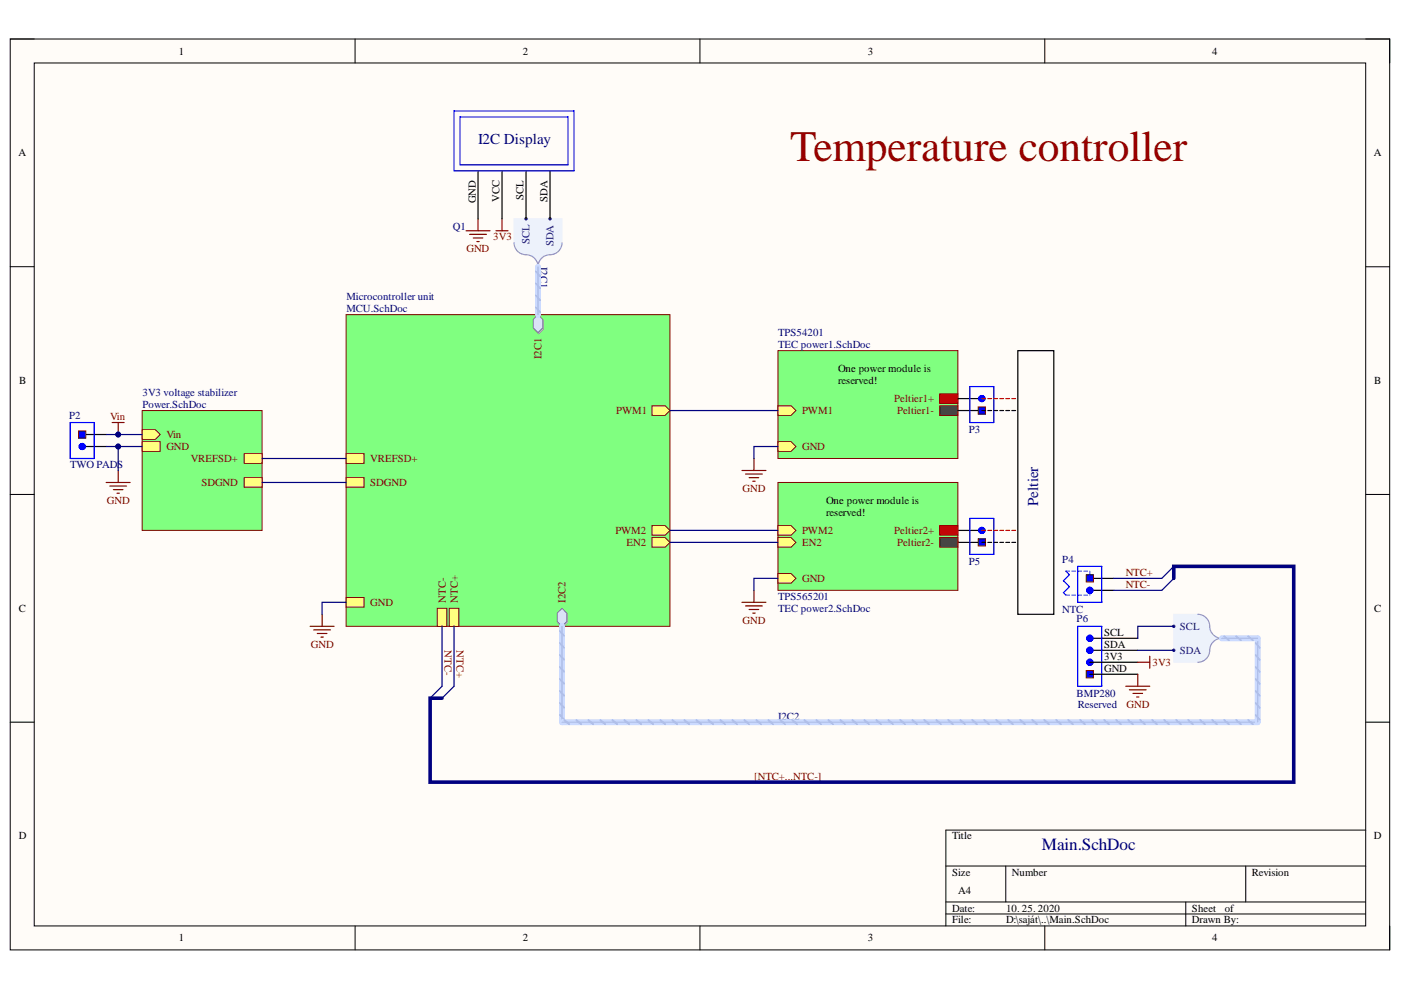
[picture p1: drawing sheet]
<svg xmlns="http://www.w3.org/2000/svg" width="297mm" height="210mm" viewBox="0 0 297 210" stroke-linecap="round" stroke-linejoin="round" font-family="sans-serif">
<path d="M2.2 8.3h292.4v193.1h-292.4z" fill-rule="evenodd" fill="#fffcf8"/>
<path d="M2.2 8.3h292.4v193.1h-292.4z" fill="none" stroke="#000" stroke-width=".21"/>
<path d="M7.3 13.4h282.3v182.9h-282.3z" fill-rule="evenodd" fill="#fffcf8"/>
<g fill="none" stroke="#000" stroke-width=".21">
<path d="M2.2 8.3h5.1M7.3 13.4h282.3v182.9h-282.3zM75.3 8.3v5M148.4 8.3v5M221.5 8.3v5.1M289.6 8.3h5v5.1M2.2 56.6h5.1M289.6 56.6h5M2.2 104.8h5.1M289.6 104.8h5M2.2 153.1h5.1M289.6 153.1h5"/>
<path d="M289.6 176h-89.1v20.3M75.3 196.3v5.1M148.4 196.3v5.1M200.5 183.6h89.1M200.5 191.2h89.1M200.5 193.8h89.1M213.3 183.6v7.6M221.5 196.3v5.1M251.4 191.2v5.1M264.1 183.6v7.6M294.6 196.3v5.1"/>
</g>
<path d="M30.1 87h25.5v25.5h-25.5z" fill-rule="evenodd" fill="#80ff80"/>
<path d="M30.1 87h25.5v25.5h-25.5z" fill="none" stroke="#800000" stroke-width=".21"/>
<path d="M30.1 91.1h2.8l1.1 1-1.1 1h-2.8z" fill-rule="evenodd" fill="#ffff80"/>
<path d="M30.1 91.1h2.8l1.1 1-1.1 1h-2.8z" fill="none" stroke="#800000" stroke-width=".21"/>
<path d="M51.8 96.2h3.8v2h-3.8z" fill-rule="evenodd" fill="#ffff80"/>
<path d="M51.8 96.2h3.8v2h-3.8z" fill="none" stroke="#800000" stroke-width=".21"/>
<path d="M51.8 101.3h3.8v2h-3.8z" fill-rule="evenodd" fill="#ffff80"/>
<path d="M51.8 101.3h3.8v2h-3.8z" fill="none" stroke="#800000" stroke-width=".21"/>
<path d="M30.1 93.7h3.9v2h-3.9z" fill-rule="evenodd" fill="#ffff80"/>
<path d="M30.1 93.7h3.9v2h-3.9z" fill="none" stroke="#800000" stroke-width=".21"/>
<path d="M73.4 66.7h68.6v66.1h-68.6z" fill-rule="evenodd" fill="#80ff80"/>
<path d="M73.4 66.7h68.6v66.1h-68.6z" fill="none" stroke="#800000" stroke-width=".21"/>
<path d="M113.2 68l1-1 1 1v1.8l-1 1-1-1z" fill-rule="evenodd" fill="#bac0ca"/>
<path d="M113.2 68l1-1 1 1v1.8l-1 1-1-1z" fill="none" stroke="#a6acb6" stroke-width=".21"/>
<path d="M113.1 67.7l1-1 1 1v1.8l-1 1-1-1z" fill-rule="evenodd" fill="#d5e4ff"/>
<path d="M113.1 67.7l1-1 1 1v1.8l-1 1-1-1z" fill="none" stroke="#71809b" stroke-width=".21"/>
<path d="M138.2 86h2.8l1 1-1 1.1h-2.8z" fill-rule="evenodd" fill="#ffff80"/>
<path d="M138.2 86h2.8l1 1-1 1.1h-2.8z" fill="none" stroke="#800000" stroke-width=".21"/>
<path d="M138.2 111.4h2.8l1 1.1-1 1h-2.8z" fill-rule="evenodd" fill="#ffff80"/>
<path d="M138.2 111.4h2.8l1 1.1-1 1h-2.8z" fill="none" stroke="#800000" stroke-width=".21"/>
<path d="M138.2 114h2.8l1 1-1 1h-2.8z" fill-rule="evenodd" fill="#ffff80"/>
<path d="M138.2 114h2.8l1 1-1 1h-2.8z" fill="none" stroke="#800000" stroke-width=".21"/>
<path d="M95.3 129h2v3.8h-2z" fill-rule="evenodd" fill="#ffff80"/>
<path d="M95.3 129h2v3.8h-2z" fill="none" stroke="#800000" stroke-width=".21"/>
<path d="M92.7 129h2v3.8h-2z" fill-rule="evenodd" fill="#ffff80"/>
<path d="M92.7 129h2v3.8h-2z" fill="none" stroke="#800000" stroke-width=".21"/>
<path d="M118.3 130.2l1-1 1 1v1.8l-1 1-1-1z" fill-rule="evenodd" fill="#bac0ca"/>
<path d="M118.3 130.2l1-1 1 1v1.8l-1 1-1-1z" fill="none" stroke="#a6acb6" stroke-width=".21"/>
<path d="M118.1 130l1.1-1 1 1v1.8l-1 1-1.1-1z" fill-rule="evenodd" fill="#d5e4ff"/>
<path d="M118.1 130l1.1-1 1 1v1.8l-1 1-1.1-1z" fill="none" stroke="#71809b" stroke-width=".21"/>
<path d="M73.4 101.3h3.8v2h-3.8z" fill-rule="evenodd" fill="#ffff80"/>
<path d="M73.4 101.3h3.8v2h-3.8z" fill="none" stroke="#800000" stroke-width=".21"/>
<path d="M73.4 96.2h3.8v2h-3.8z" fill-rule="evenodd" fill="#ffff80"/>
<path d="M73.4 96.2h3.8v2h-3.8z" fill="none" stroke="#800000" stroke-width=".21"/>
<path d="M73.4 126.7h3.8v2h-3.8z" fill-rule="evenodd" fill="#ffff80"/>
<path d="M73.4 126.7h3.8v2h-3.8z" fill="none" stroke="#800000" stroke-width=".21"/>
<path d="M164.9 74.3h38.2v22.9h-38.2z" fill-rule="evenodd" fill="#80ff80"/>
<path d="M164.9 74.3h38.2v22.9h-38.2z" fill="none" stroke="#800000" stroke-width=".21"/>
<path d="M164.9 86h2.8l1 1-1 1.1h-2.8z" fill-rule="evenodd" fill="#ffff80"/>
<path d="M164.9 86h2.8l1 1-1 1.1h-2.8z" fill="none" stroke="#800000" stroke-width=".21"/>
<path d="M199.3 83.5h3.8v2h-3.8z" fill-rule="evenodd" fill="#f00"/>
<path d="M199.3 83.5h3.8v2h-3.8z" fill="none" stroke="#800000" stroke-width=".21"/>
<path d="M199.3 86h3.8v2.1h-3.8z" fill-rule="evenodd" fill="#434343"/>
<path d="M199.3 86h3.8v2.1h-3.8z" fill="none" stroke="#800000" stroke-width=".21"/>
<path d="M164.9 93.7h2.8l1 1-1 1h-2.8z" fill-rule="evenodd" fill="#ffff80"/>
<path d="M164.9 93.7h2.8l1 1-1 1h-2.8z" fill="none" stroke="#800000" stroke-width=".21"/>
<path d="M215.8 74.3h7.6v55.9h-7.6zM203.1 112.5h5.1M203.1 115h5.1" fill="none" stroke="#000" stroke-width=".25"/>
<path d="M205.6 109.9h5.1v7.6h-5.1z" fill="none" stroke="#00f" stroke-width=".25"/>
<circle cx="208.2" cy="112.5" r=".38" fill="none" stroke="#00f" stroke-width=".76"/>
<path d="M207.4 114.2h1.5v1.6h-1.5z" fill-rule="evenodd" fill="#00f"/>
<path d="M207.4 114.2h1.5v1.6h-1.5z" fill="none" stroke="#800000" stroke-width=".21"/>
<path d="M203.1 84.5h5.1M203.1 87h5.1" fill="none" stroke="#000" stroke-width=".25"/>
<path d="M205.6 82h5.1v7.6h-5.1z" fill="none" stroke="#00f" stroke-width=".25"/>
<circle cx="208.2" cy="84.5" r=".38" fill="none" stroke="#00f" stroke-width=".76"/>
<path d="M207.4 86.3h1.5v1.5h-1.5z" fill-rule="evenodd" fill="#00f"/>
<path d="M207.4 86.3h1.5v1.5h-1.5z" fill="none" stroke="#800000" stroke-width=".21"/>
<path d="M208.2 84.5h.8M209.4 84.5h.8M210.7 84.5h.8M212 84.5h.8M213.3 84.5h.8M214.5 84.5h.8M208.2 112.5h.8M209.4 112.5h.8M210.7 112.5h.8M212 112.5h.8M213.3 112.5h.8M214.5 112.5h.8" fill="none" stroke="#f00" stroke-width=".25"/>
<g fill="none" stroke="#000" stroke-width=".25">
<path d="M208.2 87h.8M209.4 87h.8M210.7 87h.8M212 87h.8M213.3 87h.8M214.5 87h.8M208.2 115h.8M209.4 115h.8M210.7 115h.8M212 115h.8M213.3 115h.8M214.5 115h.8"/>
<path d="M231.1 125.2h5M231.1 122.6h5"/>
</g>
<path d="M228.5 120.1h5.1v7.6h-5.1z" fill="none" stroke="#00f" stroke-width=".25"/>
<circle cx="231.1" cy="125.2" r=".38" fill="none" stroke="#00f" stroke-width=".76"/>
<path d="M230.3 121.9h1.5v1.5h-1.5z" fill-rule="evenodd" fill="#00f"/>
<path d="M230.3 121.9h1.5v1.5h-1.5z" fill="none" stroke="#800000" stroke-width=".21"/>
<path d="M226 121.1l.7 .8-1.2 1.2 1.2 1.3-1.2 1.3 .5 .5" fill="none" stroke="#00f" stroke-width=".25"/>
<path d="M226 126.2h.8M226 121.1h.8M227.2 126.2h.8M227.2 121.1h.8M228.5 126.2h.8M228.5 121.1h.8M229.8 126.2h.8M229.8 121.1h.8M231.1 121.1v1M231.1 125.2v1" fill="none" stroke="#00f" stroke-width=".21"/>
<path d="M109 46.4h10.2v5.1a2.63 2.63 0 0 1-3.2 2.5l-1.1 .6-.8 1.3-.9-1.3-1-.6a2.62 2.62 0 0 1-3.2-2.5z" fill-rule="evenodd" fill="#edf2fb"/>
<path d="M109 46.4h10.2v5.1a2.63 2.63 0 0 1-3.2 2.5l-1.1 .6-.8 1.3-.9-1.3-1-.6a2.62 2.62 0 0 1-3.2-2.5z" fill="none" stroke="#edf2fb" stroke-width=".21"/>
<path d="M109 51.5a2.73 2.73 0 0 0 3.1 2.6 2.54 2.54 0 0 1 2 2.5 2.73 2.73 0 0 1 3.1-2.7 2.55 2.55 0 0 0 2-2.4" fill="none" stroke="#8f9ec9" stroke-width=".25"/>
<circle cx="111.5" cy="46.4" r=".25" fill="#003a70"/>
<circle cx="111.5" cy="46.4" r=".25" fill="none" stroke="#003a70" stroke-width=".21"/>
<circle cx="116.6" cy="46.4" r=".25" fill="#003a70"/>
<circle cx="116.6" cy="46.4" r=".25" fill="none" stroke="#003a70" stroke-width=".21"/>
<path d="M231.1 137.9h10.1M231.1 135.3h10.1" fill="none" stroke="#000" stroke-width=".25"/>
<path d="M228.5 132.8h5.1v12.7h-5.1z" fill="none" stroke="#00f" stroke-width=".25"/>
<circle cx="231.1" cy="140.4" r=".38" fill="none" stroke="#00f" stroke-width=".76"/>
<path d="M230.3 142.2h1.5v1.5h-1.5z" fill-rule="evenodd" fill="#00f"/>
<path d="M230.3 142.2h1.5v1.5h-1.5z" fill="none" stroke="#800000" stroke-width=".21"/>
<path d="M231.1 140.4h10.1M231.1 143h10.1" fill="none" stroke="#000" stroke-width=".25"/>
<g fill="none" stroke="#00f" stroke-width=".76">
<circle cx="231.1" cy="137.9" r=".38"/>
<circle cx="231.1" cy="135.3" r=".38"/>
</g>
<path d="M248.9 130.2h5a2.62 2.62 0 0 1 2.6 3.2l.6 1.1 1.3 .8-1.3 .9-.6 1a2.62 2.62 0 0 1-2.6 3.2h-5z" fill-rule="evenodd" fill="#edf2fb"/>
<path d="M248.9 130.2h5a2.62 2.62 0 0 1 2.6 3.2l.6 1.1 1.3 .8-1.3 .9-.6 1a2.62 2.62 0 0 1-2.6 3.2h-5z" fill="none" stroke="#edf2fb" stroke-width=".21"/>
<path d="M253.9 130.2a2.73 2.73 0 0 1 2.7 3.2 2.55 2.55 0 0 0 2.4 1.9 2.73 2.73 0 0 0-2.6 3.2 2.54 2.54 0 0 1-2.5 1.9" fill="none" stroke="#8f9ec9" stroke-width=".25"/>
<circle cx="248.9" cy="137.9" r=".25" fill="#003a70"/>
<circle cx="248.9" cy="137.9" r=".25" fill="none" stroke="#003a70" stroke-width=".21"/>
<circle cx="248.9" cy="132.8" r=".25" fill="#003a70"/>
<circle cx="248.9" cy="132.8" r=".25" fill="none" stroke="#003a70" stroke-width=".21"/>
<path d="M243.8 139.1v2.6M238.7 145.5h5.1M239.4 146.3h3.6M240.2 147h2M241 147.8h.5M241.2 143v2.5M241.2 140.4h2.6" fill="none" stroke="#800000" stroke-width=".25"/>
<path d="M17.4 94.7h5.1M17.4 92.1h5.1" fill="none" stroke="#000" stroke-width=".25"/>
<path d="M14.9 89.6h5.1v7.6h-5.1z" fill="none" stroke="#00f" stroke-width=".25"/>
<circle cx="17.4" cy="94.7" r=".38" fill="none" stroke="#00f" stroke-width=".76"/>
<path d="M16.7 91.4h1.5v1.5h-1.5z" fill-rule="evenodd" fill="#00f"/>
<path d="M16.7 91.4h1.5v1.5h-1.5z" fill="none" stroke="#800000" stroke-width=".21"/>
<path d="M23.8 89.6h2.5M25.1 89.6v2.5" fill="none" stroke="#800000" stroke-width=".25"/>
<circle cx="25.1" cy="92.1" r=".51" fill="#000080"/>
<circle cx="25.1" cy="92.1" r=".51" fill="none" stroke="#000080" stroke-width=".21"/>
<path d="M25.1 99.8v2.5M22.5 102.3h5.1M23.3 103.1h3.5M24 103.8h2.1M24.8 104.6h.5" fill="none" stroke="#800000" stroke-width=".25"/>
<path d="M164.9 102.3h38.2v22.9h-38.2z" fill-rule="evenodd" fill="#80ff80"/>
<path d="M164.9 102.3h38.2v22.9h-38.2z" fill="none" stroke="#800000" stroke-width=".21"/>
<path d="M164.9 111.4h2.8l1 1.1-1 1h-2.8z" fill-rule="evenodd" fill="#ffff80"/>
<path d="M164.9 111.4h2.8l1 1.1-1 1h-2.8z" fill="none" stroke="#800000" stroke-width=".21"/>
<path d="M164.9 114h2.8l1 1-1 1h-2.8z" fill-rule="evenodd" fill="#ffff80"/>
<path d="M164.9 114h2.8l1 1-1 1h-2.8z" fill="none" stroke="#800000" stroke-width=".21"/>
<path d="M199.3 111.4h3.8v2.1h-3.8z" fill-rule="evenodd" fill="#f00"/>
<path d="M199.3 111.4h3.8v2.1h-3.8z" fill="none" stroke="#800000" stroke-width=".21"/>
<path d="M199.3 114h3.8v2h-3.8z" fill-rule="evenodd" fill="#434343"/>
<path d="M199.3 114h3.8v2h-3.8z" fill="none" stroke="#800000" stroke-width=".21"/>
<path d="M164.9 121.6h2.8l1 1-1 1h-2.8z" fill-rule="evenodd" fill="#ffff80"/>
<path d="M164.9 121.6h2.8l1 1-1 1h-2.8z" fill="none" stroke="#800000" stroke-width=".21"/>
<g fill="none" stroke="#800000" stroke-width=".25">
<path d="M98.8 48.9h5.1M99.6 49.7h3.5M100.3 50.4h2.1M101.1 51.2h.5M101.4 46.4v2.5M105.2 48.9h2.5M106.4 46.4v2.5M157.3 99.8h5.1M159.8 97.2v2.6M158.1 100.5h3.5M158.8 101.3h2.1M159.6 102h.5"/>
<path d="M65.7 132.8h5.1M66.5 133.6h3.6M67.3 134.3h2M68 135.1h.5M68.3 130.2v2.6M157.3 127.7h5.1M158.1 128.5h3.5M158.8 129.2h2.1M159.6 130h.5M159.8 125.2v2.5"/>
</g>
<path d="M22.5 94.7h2.6M96.3 132.8v12.7l-2.6 2.5M248.9 120.1l-2.6 2.5M248.9 122.6l-2.6 2.6M93.7 145.5l-2.5 2.5" fill="none" stroke="#000080" stroke-width=".25"/>
<path d="M101.4 36.2v10.2M106.4 36.2v10.2M111.5 36.2v10.2M116.6 36.2v10.2" fill="none" stroke="#000" stroke-width=".25"/>
<path d="M96.3 23.5h25.4v12.7h-25.4zM97.5 24.8h22.9v10.2h-22.9z" fill="none" stroke="#00f" stroke-width=".25"/>
<path d="M248.9 122.6v-2.5h25.4v45.7h-183.1v-17.8h2.5" fill="none" stroke="#000080" stroke-width=".76"/>
<path d="M119.2 132.8v20.3h147.5v-17.8h-7.7" fill="none" stroke="#cbdaff" stroke-width="1.3"/>
<g fill="none" stroke="#adbce7" stroke-width=".38">
<path d="M118.7 138.9l.9 1M118.7 136.3l.9 1.1M118.7 133.8l.9 1M259.5 134.9l1.1 .9M262.1 134.9l1 .9M264.6 134.9l1 .9M266.2 138.9l.9 1M266.2 136.3l.9 1.1M118.7 151.6l.9 1M118.7 149.1l.9 1M118.7 146.5l.9 1M118.7 144l.9 1"/>
<path d="M118.7 141.4l.9 1M119.7 152.7l1 .9M122.2 152.7l1 .9M124.8 152.7l1 .9M127.3 152.7l1 .9M129.8 152.7l1.1 .9M132.4 152.7l1 .9M134.9 152.7l1 .9M137.5 152.7l1 .9M140 152.7l1 .9M142.6 152.7l1 .9M145.1 152.7l1 .9"/>
<path d="M147.6 152.7l1.1 .9M150.2 152.7l1 .9M152.7 152.7l1 .9M155.3 152.7l1 .9M157.8 152.7l1 .9M160.4 152.7l1 .9M162.9 152.7l1 .9M165.4 152.7l1.1 .9M168 152.7l1 .9M170.5 152.7l1 .9M173.1 152.7l1 .9M175.6 152.7l1 .9"/>
<path d="M178.2 152.7l1 .9M180.7 152.7l1 .9M183.2 152.7l1.1 .9M185.8 152.7l1 .9M188.3 152.7l1 .9M190.9 152.7l1 .9M193.4 152.7l1 .9M196 152.7l1 .9M198.5 152.7l1 .9M201 152.7l1.1 .9M203.6 152.7l1 .9M206.1 152.7l1 .9"/>
<path d="M208.7 152.7l1 .9M211.2 152.7l1 .9M213.8 152.7l1 .9M216.3 152.7l1 .9M218.8 152.7l1.1 .9M221.4 152.7l1 .9M223.9 152.7l1.1 .9M226.5 152.7l1 .9M229 152.7l1 .9M231.6 152.7l1 .9M234.1 152.7l1 .9M236.7 152.7l1 .9"/>
<path d="M239.2 152.7l1 .9M241.7 152.7l1.1 .9M244.3 152.7l1 .9M246.8 152.7l1 .9M249.4 152.7l1 .9M251.9 152.7l1 .9M254.5 152.7l1 .9M257 152.7l1 .9M259.5 152.7l1.1 .9M262.1 152.7l1 .9M264.6 152.7l1 .9M266.2 151.6l.9 1"/>
<path d="M266.2 149.1l.9 1M266.2 146.5l.9 1M266.2 144l.9 1M266.2 141.4l.9 1"/>
</g>
<path d="M119.2 132.8v20.3h147.5v-17.8h-7.7" fill="none" stroke="#adbce7" stroke-width=".25"/>
<circle cx="25.1" cy="94.7" r=".51" fill="#000080"/>
<circle cx="25.1" cy="94.7" r=".51" fill="none" stroke="#000080" stroke-width=".21"/>
<path d="M22.5 92.1h7.6" fill="none" stroke="#000080" stroke-width=".25"/>
<circle cx="25.1" cy="92.1" r=".51" fill="#000080"/>
<circle cx="25.1" cy="92.1" r=".51" fill="none" stroke="#000080" stroke-width=".21"/>
<path d="M30.1 94.7h-5v5.1" fill="none" stroke="#000080" stroke-width=".25"/>
<circle cx="25.1" cy="94.7" r=".51" fill="#000080"/>
<circle cx="25.1" cy="94.7" r=".51" fill="none" stroke="#000080" stroke-width=".21"/>
<g fill="none" stroke="#000080" stroke-width=".25">
<path d="M55.6 97.2h17.8M142 87h22.9M164.9 94.7h-5.1v2.5M55.6 102.3h17.8M142 115h22.9M142 112.5h22.9M73.4 127.7h-5.1v2.5M93.7 132.8v12.7M164.9 122.6h-5.1v2.6M236.1 125.2h10.2M236.1 122.6h10.2M241.2 137.9h7.7"/>
<path d="M248.9 132.8h-7.7v2.5"/>
</g>
<path d="M114.1 56.6v10.1" fill="none" stroke="#cbdaff" stroke-width="1.3"/>
<path d="M113.6 57.6l.9 1M113.6 65.2l.9 1M113.6 62.6l.9 1.1M113.6 60.1l.9 1" fill="none" stroke="#adbce7" stroke-width=".38"/>
<path d="M114.1 56.6v10.1" fill="none" stroke="#adbce7" stroke-width=".25"/>
<text font-size="9.2" fill="#980000" x="167.5" y="34.2">Temperature controller</text>
<text font-size="3.6" fill="#000080" x="220.9" y="180.2">Main.SchDoc</text>
<g font-size="3.2" fill="#000080">
<text x="101.4" y="30.4">I2C Display</text>
<text x="220.1" y="107.4" transform="rotate(-90 220.1 107.4)">Peltier</text>
</g>
<g font-size="2.3">
<text x="37.9" y="11.6">1</text>
<text x="110.8" y="11.6">2</text>
<text x="184" y="11.6">3</text>
<text x="257" y="11.6">4</text>
<text x="3.9" y="33.1">A</text>
<text x="291.3" y="33.1">A</text>
<text x="100.9" y="43.1" transform="rotate(-90 100.9 43.1)">GND</text>
<text x="105.9" y="42.9" transform="rotate(-90 105.9 42.9)">VCC</text>
<text x="111" y="42.4" transform="rotate(-90 111 42.4)">SCL</text>
<text x="116.1" y="42.8" transform="rotate(-90 116.1 42.8)">SDA</text>
<text x="4.1" y="81.4">B</text>
<text x="177.7" y="78.9">One power module is</text>
<text x="177.7" y="81.4">reserved!</text>
<text x="291.4" y="81.4">B</text>
<text x="175.1" y="106.9">One power module is</text>
<text x="175.1" y="109.4">reserved!</text>
<text x="4" y="129.7">C</text>
<text x="291.4" y="129.7">C</text>
<text x="234.1" y="137.4">SDA</text>
<text x="234.1" y="134.8">SCL</text>
<text x="234.1" y="139.9">3V3</text>
<text x="234.1" y="142.5">GND</text>
<text x="4" y="178">D</text>
<text x="201.9" y="178">Title</text>
<text x="291.3" y="178">D</text>
<text x="201.9" y="185.7">Size</text>
<text x="214.6" y="185.7">Number</text>
<text x="265.4" y="185.7">Revision</text>
<text x="203.1" y="189.5">A4</text>
<text x="201.9" y="193.3">Date:</text>
<text x="201.9" y="195.8">File:</text>
<text x="213.3" y="193.3">10. 25. 2020</text>
<text x="213.3" y="195.8">D:\saját\..\Main.SchDoc</text>
<text x="252.7" y="193.3">Sheet</text>
<text x="252.7" y="195.8">Drawn By:</text>
<text x="259.7" y="193.3">of</text>
<text x="37.9" y="199.6">1</text>
<text x="110.8" y="199.6">2</text>
<text x="184" y="199.6">3</text>
<text x="257" y="199.6">4</text>
</g>
<g font-size="2.3" fill="#000080">
<text x="96" y="48.9">Q1</text>
<text x="114.6" y="56.6" transform="rotate(90 114.6 56.6)">I2C1</text>
<text x="73.4" y="63.7">Microcontroller unit</text>
<text x="73.4" y="66.2">MCU.SchDoc</text>
<text x="165" y="71.3">TPS54201</text>
<text x="165" y="73.8">TEC power1.SchDoc</text>
<text x="30.2" y="83.9">3V3 voltage stabilizer</text>
<text x="14.6" y="88.8">P2</text>
<text x="30.2" y="86.5">Power.SchDoc</text>
<text x="205.4" y="91.8">P3</text>
<text x="14.9" y="99.3">TWO PADS</text>
<text x="205.4" y="119.8">P5</text>
<text x="225.2" y="119.3">P4</text>
<text x="165" y="127.2">TPS565201</text>
<text x="165" y="129.7">TEC power2.SchDoc</text>
<text x="225.2" y="129.9">NTC</text>
<text x="228.3" y="132">P6</text>
<text x="228.3" y="147.8">BMP280</text>
<text x="165" y="152.6">I2C2</text>
<text x="228.5" y="150.1">Reserved</text>
</g>
<g font-size="2.3" fill="#800000">
<text x="98.9" y="53.5">GND</text>
<text x="104.6" y="51">3V3</text>
<text x="114.8" y="76.1" transform="rotate(-90 114.8 76.1)">I2C1</text>
<text x="23.4" y="89">Vin</text>
<text x="130.6" y="87.8">PWM1</text>
<text x="170.1" y="87.8">PWM1</text>
<text x="189.6" y="85.2">Peltier1+</text>
<text x="190.2" y="87.8">Peltier1-</text>
<text x="35.3" y="92.9">Vin</text>
<text x="35.3" y="95.4">GND</text>
<text x="170.1" y="95.4">GND</text>
<text x="40.4" y="98">VREFSD+</text>
<text x="78.5" y="98">VREFSD+</text>
<text x="22.7" y="106.9">GND</text>
<text x="42.7" y="103.1">SDGND</text>
<text x="78.5" y="103.1">SDGND</text>
<text x="157.5" y="104.3">GND</text>
<text x="130.5" y="113.2">PWM2</text>
<text x="170.1" y="113.2">PWM2</text>
<text x="189.6" y="113.2">Peltier2+</text>
<text x="132.8" y="115.7">EN2</text>
<text x="170.1" y="115.7">EN2</text>
<text x="190.2" y="115.7">Peltier2-</text>
<text x="170.1" y="123.3">GND</text>
<text x="238.7" y="124.6">NTC-</text>
<text x="238.7" y="122.1">NTC+</text>
<text x="78.5" y="128.4">GND</text>
<text x="94.5" y="127.7" transform="rotate(-90 94.5 127.7)">NTC-</text>
<text x="97" y="127.7" transform="rotate(-90 97 127.7)">NTC+</text>
<text x="119.9" y="127.7" transform="rotate(-90 119.9 127.7)">I2C2</text>
<text x="65.9" y="137.4">GND</text>
<text x="94.3" y="137.9" transform="rotate(90 94.3 137.9)">NTC-</text>
<text x="96.8" y="137.9" transform="rotate(90 96.8 137.9)">NTC+</text>
<text x="157.5" y="132.2">GND</text>
<text x="244.3" y="141.2">3V3</text>
<text x="238.8" y="150.1">GND</text>
<text x="159.9" y="165.3">[NTC+...NTC-]</text>
</g>
<g font-size="2.3" fill="#003a70">
<text x="112.3" y="51.8" transform="rotate(-90 112.3 51.8)">SCL</text>
<text x="117.3" y="52.2" transform="rotate(-90 117.3 52.2)">SDA</text>
<text x="250.2" y="133.5">SCL</text>
<text x="250.2" y="138.7">SDA</text>
</g>
</svg>
